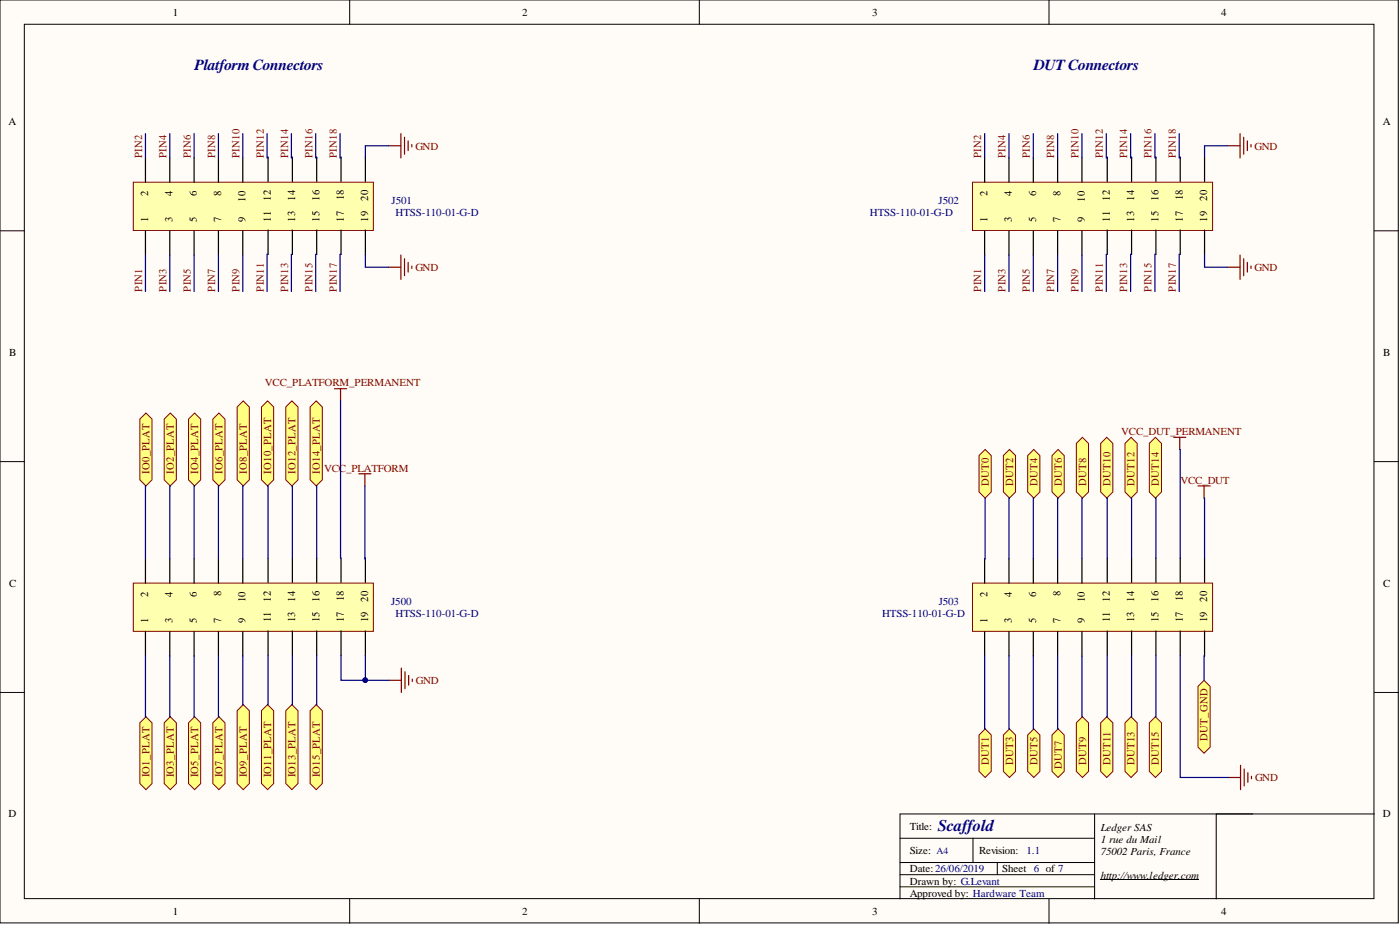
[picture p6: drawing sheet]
<svg xmlns="http://www.w3.org/2000/svg" width="292mm" height="193mm" viewBox="0 0 292 193" stroke-linecap="round" stroke-linejoin="round" font-family="sans-serif">
<g fill="#fffcf8" stroke="#000" stroke-width=".21">
<path d="M0 0h291.7v192.5h-291.7z"/>
<path d="M5.1 5.1h281.6v182.4h-281.6z"/>
</g>
<g fill="none" stroke="#000" stroke-width=".21">
<path d="M73 0v5.1M145.9 0v5.1M218.9 0v5.1M0 48.1h5.1M286.7 48.1h5.1M0 96.3h5.1M286.7 96.3h5.1M0 144.5h5.1M286.7 144.5h5.1M187.8 174.9h40.6M187.8 179.9h40.6M203 174.9v5"/>
<path d="M208.1 179.9v2.6M228.4 169.8v17.7M261.4 169.8h-73.6v17.7M286.7 169.8h-32.9v17.7M73 187.5v5.1M145.9 187.5v5.1M187.8 182.5h40.6M187.8 185h40.6M218.9 187.5v5.1M229.6 183.4h20.6"/>
</g>
<path d="M27.8 121.6h50.1v10.1h-50.1z" fill="#ffffb0" stroke="#800000" stroke-width=".21"/>
<g fill="none" stroke="#000" stroke-width=".25">
<path d="M30.3 116.6v5M35.4 116.6v5M40.5 116.6v5M45.6 116.6v5M50.6 116.6v5M55.9 116.4v5.1M61 116.4v5.1M66.1 116.4v5.1M71.2 116.4v5.1M76.2 116.4v5.1M30.3 131.8v5.1M35.4 131.8v5.1"/>
<path d="M40.5 131.8v5.1M45.6 131.8v5.1M50.6 131.8v5.1M55.9 131.6v5.1M61 131.6v5.1M66.1 131.6v5.1M71.2 131.6v5.1M76.2 131.6v5.1"/>
</g>
<path d="M83.7 139.4v5.1M81.2 141.9h2.5M84.5 140.1v3.6M85.3 140.9v2M86 141.7v.5" fill="none" stroke="#800000" stroke-width=".25"/>
<path d="M27.8 38h50.1v10.1h-50.1z" fill="#ffffb0" stroke="#800000" stroke-width=".21"/>
<g fill="none" stroke="#000" stroke-width=".25">
<path d="M30.3 32.9v5.1M35.4 32.9v5.1M40.5 32.9v5.1M45.6 32.9v5.1M50.6 32.9v5.1M55.9 32.8v5.1M61 32.8v5.1M66.1 32.8v5.1M71.2 32.8v5.1M76.2 32.8v5.1M30.3 48.1v5.1M35.4 48.1v5.1"/>
<path d="M40.5 48.1v5.1M45.6 48.1v5.1M50.6 48.1v5.1M55.9 48v5.1M61 48v5.1M66.1 48v5.1M71.2 48v5.1M76.2 48v5.1"/>
</g>
<path d="M81.1 55.8h2.5M83.6 53.2v5.1M84.4 54v3.5M85.2 54.7v2.1M85.9 55.5v.5" fill="none" stroke="#800000" stroke-width=".25"/>
<path d="M202.9 121.6h50.1v10.1h-50.1z" fill="#ffffb0" stroke="#800000" stroke-width=".21"/>
<g fill="none" stroke="#000" stroke-width=".25">
<path d="M205.4 116.6v5M210.5 116.6v5M215.6 116.6v5M220.7 116.6v5M225.7 116.6v5M231 116.4v5.1M236.1 116.4v5.1M241.2 116.4v5.1M246.2 116.4v5.1M251.3 116.4v5.1M205.4 131.8v5.1M210.5 131.8v5.1"/>
<path d="M215.6 131.8v5.1M220.7 131.8v5.1M225.7 131.8v5.1M231 131.6v5.1M236.1 131.6v5.1M241.2 131.6v5.1M246.2 131.6v5.1M251.3 131.6v5.1"/>
</g>
<path d="M258.8 159.7v5M256.3 162.2h2.5M259.6 160.4v3.6M260.4 161.2v2M261.1 161.9v.6" fill="none" stroke="#800000" stroke-width=".25"/>
<g fill="#ffff80" stroke="#800000" stroke-width=".21">
<path d="M64.7 148.3l1.3-1.3 1.2 1.3v15.2l-1.2 1.2-1.3-1.2z" fill-rule="evenodd"/>
<path d="M64.7 84.9l1.3-1.3 1.2 1.3v15.2l-1.2 1.3-1.3-1.3z" fill-rule="evenodd"/>
<path d="M59.6 148.3l1.3-1.3 1.3 1.3v15.2l-1.3 1.2-1.3-1.2z" fill-rule="evenodd"/>
<path d="M59.6 84.9l1.3-1.3 1.3 1.3v15.2l-1.3 1.3-1.3-1.3z" fill-rule="evenodd"/>
<path d="M54.6 148.3l1.2-1.3 1.3 1.3v15.2l-1.3 1.2-1.2-1.2z" fill-rule="evenodd"/>
<path d="M54.6 84.9l1.2-1.3 1.3 1.3v15.2l-1.3 1.3-1.2-1.3z" fill-rule="evenodd"/>
<path d="M49.5 148.3l1.3-1.3 1.2 1.3v15.2l-1.2 1.2-1.3-1.2z" fill-rule="evenodd"/>
<path d="M49.5 84.9l1.3-1.3 1.2 1.3v15.2l-1.2 1.3-1.3-1.3z" fill-rule="evenodd"/>
<path d="M44.4 150.8l1.3-1.3 1.2 1.3v12.7l-1.2 1.2-1.3-1.2z" fill-rule="evenodd"/>
<path d="M44.4 87.4l1.3-1.2 1.2 1.2v12.7l-1.2 1.3-1.3-1.3z" fill-rule="evenodd"/>
<path d="M39.3 150.8l1.3-1.3 1.3 1.3v12.7l-1.3 1.2-1.3-1.2z" fill-rule="evenodd"/>
<path d="M39.3 87.4l1.3-1.2 1.3 1.2v12.7l-1.3 1.3-1.3-1.3z" fill-rule="evenodd"/>
<path d="M34.3 150.8l1.2-1.3 1.3 1.3v12.7l-1.3 1.2-1.2-1.2z" fill-rule="evenodd"/>
<path d="M34.3 87.4l1.2-1.2 1.3 1.2v12.7l-1.3 1.3-1.2-1.3z" fill-rule="evenodd"/>
<path d="M29.2 150.8l1.3-1.3 1.2 1.3v12.7l-1.2 1.2-1.3-1.2z" fill-rule="evenodd"/>
<path d="M29.2 87.4l1.3-1.2 1.2 1.2v12.7l-1.2 1.3-1.3-1.3z" fill-rule="evenodd"/>
</g>
<path d="M74.9 98.8h2.5M76.1 98.8v2.6" fill="none" stroke="#800000" stroke-width=".25"/>
<g fill="#ffff80" stroke="#800000" stroke-width=".21">
<path d="M219.5 153.3l1.3-1.2 1.2 1.2v7.6l-1.2 1.3-1.3-1.3z" fill-rule="evenodd"/>
<path d="M239.8 150.8l1.3-1.3 1.2 1.3v10.1l-1.2 1.3-1.3-1.3z" fill-rule="evenodd"/>
<path d="M239.8 92.5l1.3-1.3 1.2 1.3v10.1l-1.2 1.3-1.3-1.3z" fill-rule="evenodd"/>
<path d="M234.7 150.8l1.3-1.3 1.3 1.3v10.1l-1.3 1.3-1.3-1.3z" fill-rule="evenodd"/>
<path d="M234.7 92.5l1.3-1.3 1.3 1.3v10.1l-1.3 1.3-1.3-1.3z" fill-rule="evenodd"/>
<path d="M229.6 150.8l1.3-1.3 1.3 1.3v10.1l-1.3 1.3-1.3-1.3z" fill-rule="evenodd"/>
<path d="M229.6 92.5l1.3-1.3 1.3 1.3v10.1l-1.3 1.3-1.3-1.3z" fill-rule="evenodd"/>
<path d="M224.6 150.8l1.2-1.3 1.3 1.3v10.1l-1.3 1.3-1.2-1.3z" fill-rule="evenodd"/>
<path d="M224.6 92.5l1.2-1.3 1.3 1.3v10.1l-1.3 1.3-1.2-1.3z" fill-rule="evenodd"/>
<path d="M219.5 95l1.3-1.2 1.2 1.2v7.6l-1.2 1.3-1.3-1.3z" fill-rule="evenodd"/>
<path d="M214.4 153.3l1.3-1.2 1.3 1.2v7.6l-1.3 1.3-1.3-1.3z" fill-rule="evenodd"/>
<path d="M214.4 95l1.3-1.2 1.3 1.2v7.6l-1.3 1.3-1.3-1.3z" fill-rule="evenodd"/>
<path d="M209.3 153.3l1.3-1.2 1.3 1.2v7.6l-1.3 1.3-1.3-1.3z" fill-rule="evenodd"/>
<path d="M209.3 95l1.3-1.2 1.3 1.2v7.6l-1.3 1.3-1.3-1.3z" fill-rule="evenodd"/>
<path d="M204.3 153.3l1.2-1.2 1.3 1.2v7.6l-1.3 1.3-1.2-1.3z" fill-rule="evenodd"/>
<path d="M204.3 95l1.2-1.2 1.3 1.2v7.6l-1.3 1.3-1.2-1.3z" fill-rule="evenodd"/>
</g>
<path d="M249.9 101.4h2.6M251.2 101.4v2.5" fill="none" stroke="#800000" stroke-width=".25"/>
<path d="M249.9 143.2l1.3-1.3 1.3 1.3v12.7l-1.3 1.2-1.3-1.2z" fill-rule="evenodd" fill="#ffff80" stroke="#800000" stroke-width=".21"/>
<path d="M81.1 30.4h2.5M83.6 27.9v5M84.4 28.6v3.6M85.2 29.4v2M85.9 30.2v.5M69.8 81.1h2.5M71.1 81.1v2.5M244.9 91.2h2.5M246.1 91.2v2.6" fill="none" stroke="#800000" stroke-width=".25"/>
<path d="M202.9 38h50.1v10.1h-50.1z" fill="#ffffb0" stroke="#800000" stroke-width=".21"/>
<g fill="none" stroke="#000" stroke-width=".25">
<path d="M205.4 32.9v5.1M210.5 32.9v5.1M215.6 32.9v5.1M220.7 32.9v5.1M225.7 32.9v5.1M231 32.8v5.1M236.1 32.8v5.1M241.2 32.8v5.1M246.2 32.8v5.1M251.3 32.8v5.1M205.4 48.1v5.1M210.5 48.1v5.1"/>
<path d="M215.6 48.1v5.1M220.7 48.1v5.1M225.7 48.1v5.1M231 48v5.1M236.1 48v5.1M241.2 48v5.1M246.2 48v5.1M251.3 48v5.1"/>
</g>
<path d="M256.2 30.4h2.5M258.7 27.9v5M259.5 28.6v3.6M260.3 29.4v2M261 30.2v.5M256.2 55.8h2.5M258.7 53.2v5.1M259.5 54v3.5M260.3 54.7v2.1M261 55.5v.5" fill="none" stroke="#800000" stroke-width=".25"/>
<g fill="none" stroke="#000080" stroke-width=".25">
<path d="M30.3 27.9v5M35.4 27.9v5M40.5 27.9v5M45.6 27.9v5M50.6 27.9v5M55.7 27.9v5h.2v-.1M60.8 27.9v5h.2v-.1M65.9 27.9v5h.2v-.1M71 27.9v5h.2v-.1M81.1 30.4h-4.9v2.4M205.4 27.9v5M210.5 27.9v5"/>
<path d="M215.6 27.9v5M220.7 27.9v5M225.7 27.9v5M230.8 27.9v5h.2v-.1M235.9 27.9v5h.2v-.1M241 27.9v5h.2v-.1M246 27.9v5h.2v-.1M256.2 30.4h-4.9v2.4M30.3 53.2v7.6M35.4 53.2v7.6M40.5 53.2v7.6M45.6 53.2v7.6"/>
<path d="M50.6 53.2v7.6M55.9 53.1h-.2v7.7M61 53.1h-.2v7.7M66.1 53.1h-.2v7.7M71.2 53.1h-.2v7.7M76.2 53.1v2.7h4.9M205.4 53.2v7.6M210.5 53.2v7.6M215.6 53.2v7.6M220.7 53.2v7.6M225.7 53.2v7.6M231 53.1h-.2v7.7"/>
<path d="M236.1 53.1h-.2v7.7M241.2 53.1h-.2v7.7M246.2 53.1h-.2v7.7M251.3 53.1v2.7h4.9M71.1 83.6l.1 32.8M246.1 93.8l.1 22.6M30.5 101.4l-.2 15.2M35.5 101.4l-.1 15.2M40.6 101.4l-.1 15.2M45.7 101.4l-.1 15.2M50.8 101.4l-.2 15.2M55.8 101.4l.1 15"/>
<path d="M60.9 101.4l.1 15M66 101.4l.1 15M76.1 101.4v15.2l.1-.2M205.5 103.9l-.1 12.7M210.6 103.9l-.1 12.7M215.7 103.9l-.1 12.7M220.8 103.9l-.1 12.7M225.8 103.9l-.1 12.7M230.9 103.9l.1 12.5M236 103.9l.1 12.5M241.1 103.9l.1 12.5M251.2 103.9l.1 12.5"/>
<path d="M30.3 136.9l.2 12.6M35.4 136.9l.1 12.6M40.5 136.9l.1 12.6M45.6 136.9l.1 12.6M50.6 136.9l.2 10.1M55.9 136.7l-.1 10.3M61 136.7l-.1 10.3M66.1 136.7l-.1 10.3M71.2 136.7v5.2h5v-5.2M205.4 136.9l.1 15.2M210.5 136.9l.1 15.2M215.6 136.9l.1 15.2"/>
<path d="M220.7 136.9l.1 15.2M225.7 136.9l.1 12.6M231 136.7l-.1 12.8M236.1 136.7l-.1 12.8M241.2 136.7l-.1 12.8M246.2 136.7v25.5h10.1M251.3 136.7l-.1 5.2M76.2 141.9h5"/>
</g>
<circle cx="76.2" cy="141.9" r=".47" fill="#000080" stroke="#000080" stroke-width=".21"/>
<text font-size="3.4" fill="#000080" x="195.6" y="173.4">Scaffold</text>
<g font-size="3.2" fill="#000080">
<text x="40.6" y="14.6">PlatformConnectors</text>
<text x="215.7" y="14.6">DUT Connectors</text>
</g>
<g font-size="2.3" fill="#800000">
<text x="29.6" y="32.9" transform="rotate(-90 29.6 32.9)">PIN2</text>
<text x="34.7" y="32.9" transform="rotate(-90 34.7 32.9)">PIN4</text>
<text x="39.8" y="32.9" transform="rotate(-90 39.8 32.9)">PIN6</text>
<text x="44.9" y="32.9" transform="rotate(-90 44.9 32.9)">PIN8</text>
<text x="49.9" y="32.9" transform="rotate(-90 49.9 32.9)">PIN10</text>
<text x="55" y="32.9" transform="rotate(-90 55 32.9)">PIN12</text>
<text x="60.1" y="32.9" transform="rotate(-90 60.1 32.9)">PIN14</text>
<text x="65.2" y="32.9" transform="rotate(-90 65.2 32.9)">PIN16</text>
<text x="70.3" y="32.9" transform="rotate(-90 70.3 32.9)">PIN18</text>
<text x="204.7" y="32.9" transform="rotate(-90 204.7 32.9)">PIN2</text>
<text x="209.8" y="32.9" transform="rotate(-90 209.8 32.9)">PIN4</text>
<text x="214.9" y="32.9" transform="rotate(-90 214.9 32.9)">PIN6</text>
<text x="220" y="32.9" transform="rotate(-90 220 32.9)">PIN8</text>
<text x="225" y="32.9" transform="rotate(-90 225 32.9)">PIN10</text>
<text x="230.1" y="32.9" transform="rotate(-90 230.1 32.9)">PIN12</text>
<text x="235.2" y="32.9" transform="rotate(-90 235.2 32.9)">PIN14</text>
<text x="240.3" y="32.9" transform="rotate(-90 240.3 32.9)">PIN16</text>
<text x="245.3" y="32.9" transform="rotate(-90 245.3 32.9)">PIN18</text>
<text x="29.6" y="60.8" transform="rotate(-90 29.6 60.8)">PIN1</text>
<text x="34.7" y="60.8" transform="rotate(-90 34.7 60.8)">PIN3</text>
<text x="39.8" y="60.8" transform="rotate(-90 39.8 60.8)">PIN5</text>
<text x="44.9" y="60.8" transform="rotate(-90 44.9 60.8)">PIN7</text>
<text x="49.9" y="60.8" transform="rotate(-90 49.9 60.8)">PIN9</text>
<text x="55" y="60.8" transform="rotate(-90 55 60.8)">PIN11</text>
<text x="60.1" y="60.8" transform="rotate(-90 60.1 60.8)">PIN13</text>
<text x="65.2" y="60.8" transform="rotate(-90 65.2 60.8)">PIN15</text>
<text x="70.3" y="60.8" transform="rotate(-90 70.3 60.8)">PIN17</text>
<text x="204.7" y="60.8" transform="rotate(-90 204.7 60.8)">PIN1</text>
<text x="209.8" y="60.8" transform="rotate(-90 209.8 60.8)">PIN3</text>
<text x="214.9" y="60.8" transform="rotate(-90 214.9 60.8)">PIN5</text>
<text x="220" y="60.8" transform="rotate(-90 220 60.8)">PIN7</text>
<text x="225" y="60.8" transform="rotate(-90 225 60.8)">PIN9</text>
<text x="230.1" y="60.8" transform="rotate(-90 230.1 60.8)">PIN11</text>
<text x="235.2" y="60.8" transform="rotate(-90 235.2 60.8)">PIN13</text>
<text x="240.3" y="60.8" transform="rotate(-90 240.3 60.8)">PIN15</text>
<text x="245.3" y="60.8" transform="rotate(-90 245.3 60.8)">PIN17</text>
<text x="31.2" y="98.8" transform="rotate(-90 31.2 98.8)">IO0_PLAT</text>
<text x="36.3" y="98.8" transform="rotate(-90 36.3 98.8)">IO2_PLAT</text>
<text x="41.3" y="98.8" transform="rotate(-90 41.3 98.8)">IO4_PLAT</text>
<text x="46.4" y="98.8" transform="rotate(-90 46.4 98.8)">IO6_PLAT</text>
<text x="51.5" y="98.8" transform="rotate(-90 51.5 98.8)">IO8_PLAT</text>
<text x="56.6" y="98.8" transform="rotate(-90 56.6 98.8)">IO10_PLAT</text>
<text x="61.6" y="98.8" transform="rotate(-90 61.6 98.8)">IO12_PLAT</text>
<text x="66.7" y="98.8" transform="rotate(-90 66.7 98.8)">IO14_PLAT</text>
<text x="206.3" y="101.4" transform="rotate(-90 206.3 101.4)">DUT0</text>
<text x="211.4" y="101.4" transform="rotate(-90 211.4 101.4)">DUT2</text>
<text x="216.4" y="101.4" transform="rotate(-90 216.4 101.4)">DUT4</text>
<text x="221.5" y="101.4" transform="rotate(-90 221.5 101.4)">DUT6</text>
<text x="226.6" y="101.4" transform="rotate(-90 226.6 101.4)">DUT8</text>
<text x="231.7" y="101.4" transform="rotate(-90 231.7 101.4)">DUT10</text>
<text x="236.7" y="101.4" transform="rotate(-90 236.7 101.4)">DUT12</text>
<text x="241.8" y="101.4" transform="rotate(-90 241.8 101.4)">DUT14</text>
<text x="252" y="154.6" transform="rotate(-90 252 154.6)">DUT_GND</text>
<text x="206.3" y="159.7" transform="rotate(-90 206.3 159.7)">DUT1</text>
<text x="211.4" y="159.7" transform="rotate(-90 211.4 159.7)">DUT3</text>
<text x="216.4" y="159.7" transform="rotate(-90 216.4 159.7)">DUT5</text>
<text x="221.5" y="160.4" transform="rotate(-90 221.5 160.4)">DUT7</text>
<text x="226.6" y="159.7" transform="rotate(-90 226.6 159.7)">DUT9</text>
<text x="231.7" y="159.7" transform="rotate(-90 231.7 159.7)">DUT11</text>
<text x="236.7" y="159.7" transform="rotate(-90 236.7 159.7)">DUT13</text>
<text x="241.8" y="159.7" transform="rotate(-90 241.8 159.7)">DUT15</text>
<text x="31.2" y="162.2" transform="rotate(-90 31.2 162.2)">IO1_PLAT</text>
<text x="36.3" y="162.2" transform="rotate(-90 36.3 162.2)">IO3_PLAT</text>
<text x="41.3" y="162.2" transform="rotate(-90 41.3 162.2)">IO5_PLAT</text>
<text x="46.4" y="162.2" transform="rotate(-90 46.4 162.2)">IO7_PLAT</text>
<text x="51.5" y="162.2" transform="rotate(-90 51.5 162.2)">IO9_PLAT</text>
<text x="56.6" y="162.2" transform="rotate(-90 56.6 162.2)">IO11_PLAT</text>
<text x="61.6" y="162.2" transform="rotate(-90 61.6 162.2)">IO13_PLAT</text>
<text x="66.7" y="162.2" transform="rotate(-90 66.7 162.2)">IO15_PLAT</text>
</g>
<g font-size="2.3">
<text x="30.9" y="40.9" transform="rotate(-90 30.9 40.9)">2</text>
<text x="36" y="40.9" transform="rotate(-90 36 40.9)">4</text>
<text x="41.1" y="40.9" transform="rotate(-90 41.1 40.9)">6</text>
<text x="46.1" y="40.8" transform="rotate(-90 46.1 40.8)">8</text>
<text x="56.5" y="41.9" transform="rotate(-90 56.5 41.9)">12</text>
<text x="61.6" y="41.9" transform="rotate(-90 61.6 41.9)">14</text>
<text x="66.6" y="41.9" transform="rotate(-90 66.6 41.9)">16</text>
<text x="71.7" y="41.8" transform="rotate(-90 71.7 41.8)">18</text>
<text x="76.8" y="41.9" transform="rotate(-90 76.8 41.9)">20</text>
<text x="206" y="40.9" transform="rotate(-90 206 40.9)">2</text>
<text x="211.1" y="40.9" transform="rotate(-90 211.1 40.9)">4</text>
<text x="216.2" y="40.9" transform="rotate(-90 216.2 40.9)">6</text>
<text x="221.2" y="40.8" transform="rotate(-90 221.2 40.8)">8</text>
<text x="231.6" y="41.9" transform="rotate(-90 231.6 41.9)">12</text>
<text x="236.7" y="41.9" transform="rotate(-90 236.7 41.9)">14</text>
<text x="241.7" y="41.9" transform="rotate(-90 241.7 41.9)">16</text>
<text x="246.8" y="41.8" transform="rotate(-90 246.8 41.8)">18</text>
<text x="251.9" y="41.9" transform="rotate(-90 251.9 41.9)">20</text>
<text x="30.9" y="46.4" transform="rotate(-90 30.9 46.4)">1</text>
<text x="36" y="46.4" transform="rotate(-90 36 46.4)">3</text>
<text x="41.1" y="46.4" transform="rotate(-90 41.1 46.4)">5</text>
<text x="46.1" y="46.4" transform="rotate(-90 46.1 46.4)">7</text>
<text x="51.2" y="46.4" transform="rotate(-90 51.2 46.4)">9</text>
<text x="51.2" y="42" transform="rotate(-90 51.2 42)">10</text>
<text x="56.5" y="46.2" transform="rotate(-90 56.5 46.2)">11</text>
<text x="61.6" y="46.2" transform="rotate(-90 61.6 46.2)">13</text>
<text x="66.6" y="46.2" transform="rotate(-90 66.6 46.2)">15</text>
<text x="71.7" y="46.2" transform="rotate(-90 71.7 46.2)">17</text>
<text x="76.8" y="46.2" transform="rotate(-90 76.8 46.2)">19</text>
<text x="206" y="46.4" transform="rotate(-90 206 46.4)">1</text>
<text x="211.1" y="46.4" transform="rotate(-90 211.1 46.4)">3</text>
<text x="216.2" y="46.4" transform="rotate(-90 216.2 46.4)">5</text>
<text x="221.2" y="46.4" transform="rotate(-90 221.2 46.4)">7</text>
<text x="226.3" y="46.4" transform="rotate(-90 226.3 46.4)">9</text>
<text x="226.3" y="42" transform="rotate(-90 226.3 42)">10</text>
<text x="231.6" y="46.2" transform="rotate(-90 231.6 46.2)">11</text>
<text x="236.7" y="46.2" transform="rotate(-90 236.7 46.2)">13</text>
<text x="241.7" y="46.2" transform="rotate(-90 241.7 46.2)">15</text>
<text x="246.8" y="46.2" transform="rotate(-90 246.8 46.2)">17</text>
<text x="251.9" y="46.2" transform="rotate(-90 251.9 46.2)">19</text>
<text x="30.9" y="124.5" transform="rotate(-90 30.9 124.5)">2</text>
<text x="36" y="124.5" transform="rotate(-90 36 124.5)">4</text>
<text x="41.1" y="124.5" transform="rotate(-90 41.1 124.5)">6</text>
<text x="46.1" y="124.4" transform="rotate(-90 46.1 124.4)">8</text>
<text x="51.2" y="125.7" transform="rotate(-90 51.2 125.7)">10</text>
<text x="56.5" y="125.5" transform="rotate(-90 56.5 125.5)">12</text>
<text x="61.6" y="125.5" transform="rotate(-90 61.6 125.5)">14</text>
<text x="66.6" y="125.5" transform="rotate(-90 66.6 125.5)">16</text>
<text x="71.7" y="125.4" transform="rotate(-90 71.7 125.4)">18</text>
<text x="76.8" y="125.5" transform="rotate(-90 76.8 125.5)">20</text>
<text x="206" y="124.5" transform="rotate(-90 206 124.5)">2</text>
<text x="211.1" y="124.5" transform="rotate(-90 211.1 124.5)">4</text>
<text x="216.2" y="124.5" transform="rotate(-90 216.2 124.5)">6</text>
<text x="221.2" y="124.4" transform="rotate(-90 221.2 124.4)">8</text>
<text x="226.3" y="125.7" transform="rotate(-90 226.3 125.7)">10</text>
<text x="231.6" y="125.5" transform="rotate(-90 231.6 125.5)">12</text>
<text x="236.7" y="125.5" transform="rotate(-90 236.7 125.5)">14</text>
<text x="241.7" y="125.5" transform="rotate(-90 241.7 125.5)">16</text>
<text x="246.8" y="125.4" transform="rotate(-90 246.8 125.4)">18</text>
<text x="251.9" y="125.5" transform="rotate(-90 251.9 125.5)">20</text>
<text x="30.9" y="130" transform="rotate(-90 30.9 130)">1</text>
<text x="36" y="130" transform="rotate(-90 36 130)">3</text>
<text x="41.1" y="130" transform="rotate(-90 41.1 130)">5</text>
<text x="46.1" y="130" transform="rotate(-90 46.1 130)">7</text>
<text x="51.2" y="130" transform="rotate(-90 51.2 130)">9</text>
<text x="56.5" y="129.9" transform="rotate(-90 56.5 129.9)">11</text>
<text x="61.6" y="129.9" transform="rotate(-90 61.6 129.9)">13</text>
<text x="66.6" y="129.9" transform="rotate(-90 66.6 129.9)">15</text>
<text x="71.7" y="129.9" transform="rotate(-90 71.7 129.9)">17</text>
<text x="76.8" y="129.9" transform="rotate(-90 76.8 129.9)">19</text>
<text x="206" y="130" transform="rotate(-90 206 130)">1</text>
<text x="211.1" y="130" transform="rotate(-90 211.1 130)">3</text>
<text x="216.2" y="130" transform="rotate(-90 216.2 130)">5</text>
<text x="221.2" y="130" transform="rotate(-90 221.2 130)">7</text>
<text x="226.3" y="130" transform="rotate(-90 226.3 130)">9</text>
<text x="231.6" y="129.9" transform="rotate(-90 231.6 129.9)">11</text>
<text x="236.7" y="129.9" transform="rotate(-90 236.7 129.9)">13</text>
<text x="241.7" y="129.9" transform="rotate(-90 241.7 129.9)">15</text>
<text x="246.8" y="129.9" transform="rotate(-90 246.8 129.9)">17</text>
<text x="251.9" y="129.9" transform="rotate(-90 251.9 129.9)">19</text>
</g>
<g font-size="2.2">
<text x="36.1" y="3.3">1</text>
<text x="108.9" y="3.3">2</text>
<text x="181.9" y="3.3">3</text>
<text x="254.8" y="3.3">4</text>
<text x="1.8" y="26.1">A</text>
<text x="288.5" y="26.1">A</text>
<text x="1.9" y="74.2">B</text>
<text x="288.6" y="74.2">B</text>
<text x="1.9" y="122.4">C</text>
<text x="288.6" y="122.4">C</text>
<text x="1.8" y="170.5">D</text>
<text x="189.8" y="173.1">Title:</text>
<text x="229.6" y="173.4">Ledger SAS</text>
<text x="288.5" y="170.5">D</text>
<text x="189.8" y="178.2">Size: A4</text>
<text x="204.3" y="178.2">Revision:</text>
<text x="229.6" y="175.9">1 rue du Mail</text>
<text x="229.6" y="178.5">75002 Paris, France</text>
<text x="189.8" y="182">Date:26/06/2019</text>
<text x="189.8" y="184.5">Drawn by: G.Levant</text>
<text x="209.1" y="182">Sheet 6 of 7</text>
<text x="229.6" y="183.3">http://www.ledger.com</text>
<text x="36.1" y="190.8">1</text>
<text x="108.9" y="190.8">2</text>
<text x="181.9" y="190.8">3</text>
<text x="189.8" y="187.1">Approved by: Hardware Team</text>
<text x="254.8" y="190.8">4</text>
</g>
<g font-size="2.2" fill="#800000">
<text x="86.7" y="31.2">GND</text>
<text x="261.8" y="31.2">GND</text>
<text x="86.7" y="56.5">GND</text>
<text x="261.8" y="56.5">GND</text>
<text x="55.2" y="80.6">VCC_PLATFORM_PERMANENT</text>
<text x="233.9" y="90.8">VCC_DUT_PERMANENT</text>
<text x="67.6" y="98.4">VCC_PLATFORM</text>
<text x="246.3" y="100.9">VCC_DUT</text>
<text x="86.8" y="142.7">GND</text>
<text x="261.9" y="163">GND</text>
</g>
<g font-size="2.2" fill="#000080">
<text x="81.7" y="42.6">J501</text>
<text x="82.5" y="45.1">HTSS-110-01-G-D</text>
<text x="181.5" y="45.1">HTSS-110-01-G-D</text>
<text x="195.8" y="42.6">J502</text>
<text x="81.6" y="126.2">J500</text>
<text x="82.5" y="128.8">HTSS-110-01-G-D</text>
<text x="184" y="128.8">HTSS-110-01-G-D</text>
<text x="195.8" y="126.2">J503</text>
<text x="214.2" y="178.2">1.1</text>
</g>
</svg>
